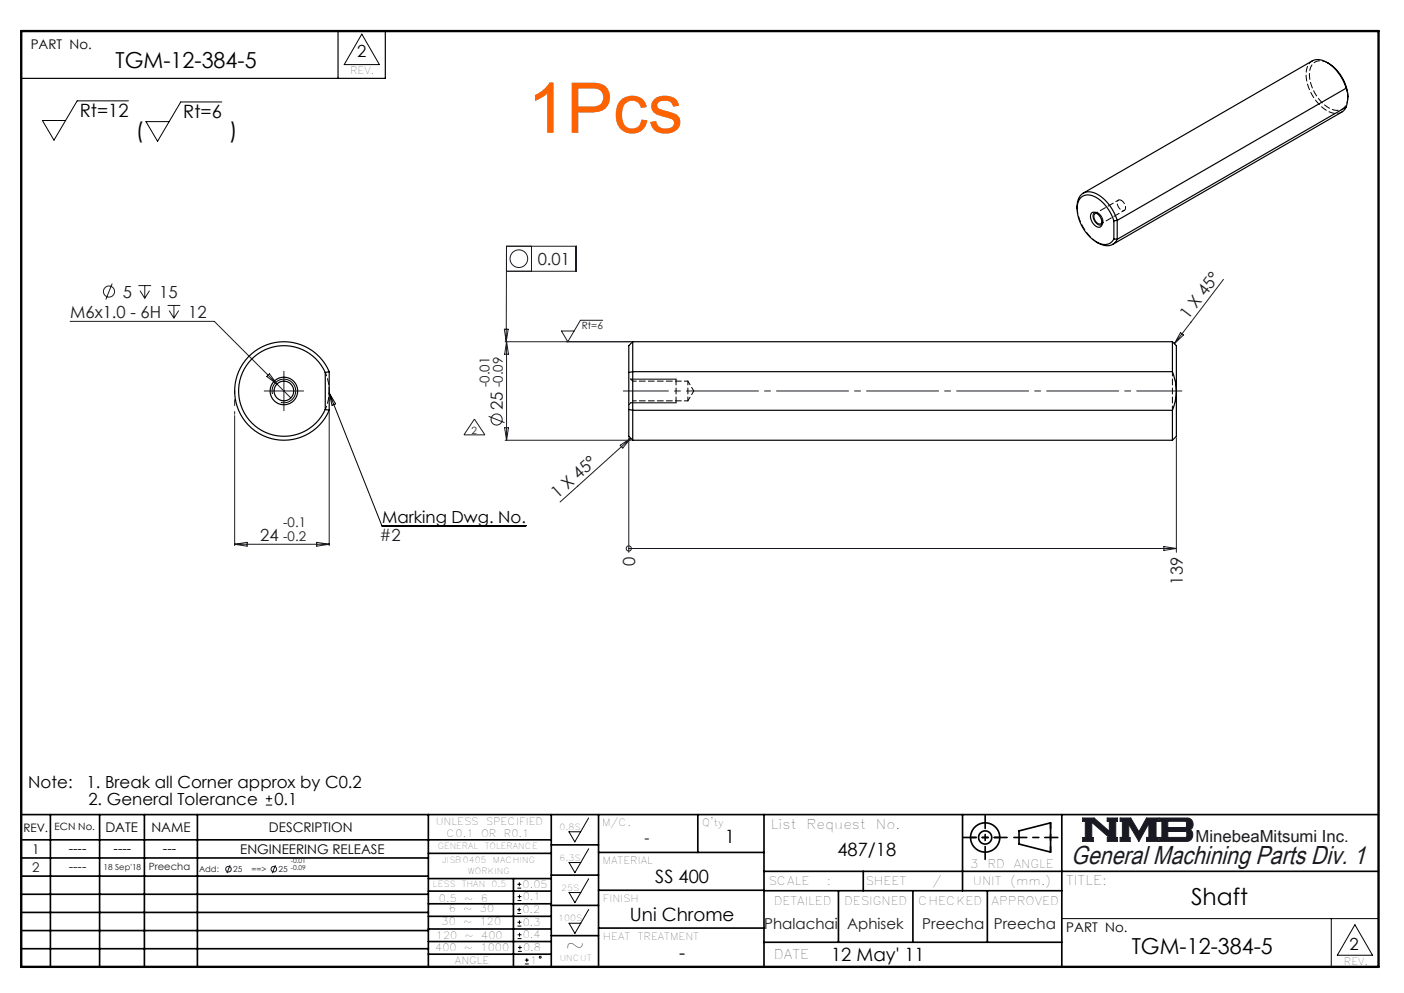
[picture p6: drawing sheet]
<svg xmlns="http://www.w3.org/2000/svg" width="297mm" height="210mm" viewBox="0 0 297 210" stroke-linecap="round" stroke-linejoin="round" font-family="sans-serif">
<g fill="none" stroke="#000" stroke-width=".35">
<path d="M4.5 172.3h287.1M4.5 177.6h112.1M10.7 172.3v32.2M21.1 172.3v32.2M30.5 172.3v32.2M41.8 172.3v32.2M90.6 172.3v32.2M116.6 172.3v32.2M116.6 178.7h10M126.6 172.3v32.2M147.6 172.3v8M161.6 172.3v32.2"/>
<path d="M203.6 172.3v16.1M215.6 175.7l6.6-1.7v6.2l-6.6-1.7zM224.6 172.3v32.2M4.5 185.3h86.1M4.5 181.4h86.1M4.5 189.1h86.1M4.5 193h86.1M4.5 196.8h86.1M90.6 199.1h26M90.6 193.8h26M90.6 188.5h26M90.6 191.1h26"/>
<path d="M90.6 180.5h26M90.6 185.8h26M90.6 196.5h26M108.6 185.8v18.5M116.6 185.1h10M116.6 191.5h10M116.6 197.9h10M126.6 196.3h35M126.6 188.3h35M126.6 180.3h35M161.6 184.3h130M161.6 199.3h63"/>
<path d="M161.6 188.4h63M177.4 188.4v10.9M182.6 184.3v4.1M193.1 188.4v10.9M208.9 188.4v10.9M4.5 200.6h86.1M90.6 201.8h26"/>
<circle cx="208.4" cy="177.1" r="3.1"/>
<circle cx="208.4" cy="177.1" r="1.39"/>
</g>
<path d="M229 173h2.5l3.2 2.8v-2.1h-.5v-.7h2.2v.7h-.4v3.4h.4v.8h-2.2v-.8h.4l-3.6-3.2v3.2h.3v.8h-2.3v-.8h.6v-3.4h-.6zM237 173h2.2l1.7 2.9 1.6-2.9h2.5v.7h-.4v3.4h.4v.8h-2.5v-.8h.5v-3l-2.1 3.8-2.1-3.6v2.9h.3v.7h-2.1v-.8h.4v-3.4h-.4zM245.2 173h6a1.34 1.34 0 0 1 1.2 1.1 1.34 1.34 0 0 1-.7 1.4 1.33 1.33 0 0 1 .6 1.5 1.33 1.33 0 0 1-1.2 .9h-5.9v-.8h.6v-3.4h-.6zM247 173.7h3.8l.2 .3v.7l-.3 .3h-3.7zM247 175.8l3.8 .1 .2 .2v.7l-.3 .3h-3.7z" fill="none" stroke="#191924" stroke-width=".21"/>
<path d="M76.5 7.2l3.8 6.5h-7.5zM124.5 173l-2.9 5-1.2-2.1h2.4M124.5 179.5l-2.9 5.1-1.2-2.2h2.4M124.5 185.8l-2.9 5.1-1.2-2.1h2.4M124.5 192.3l-2.9 5.1-1.2-2.1h2.4M224.6 194.3h67M281.6 194.3v10.2M286.6 195.6l3.7 6.4h-7.4z" fill="none" stroke="#000" stroke-width=".21"/>
<path d="M4.5 6.6h287.1" fill="none" stroke="#000" stroke-width=".21" stroke-dasharray="6.3 1.3 1.3 1.3" stroke-dashoffset="1.9"/>
<path d="M71.5 6.6v10M81.5 6.6v10h-77" fill="none" stroke="#000" stroke-width=".25"/>
<path d="M205.3 177.1h6.2M222.2 174v6.2" fill="none" stroke="#000" stroke-width=".35" stroke-dasharray="15.2 1.3 1.3 1.3" stroke-dashoffset="14.1"/>
<path d="M203.8 177.1h9.2M208.4 172.5v9.2M214.5 177.1h9.3" fill="none" stroke="#000" stroke-width=".35" stroke-dasharray="15.2 1.3 1.3 1.3" stroke-dashoffset="12.5"/>
<path d="M4.5 6.6h287.1v197.9h-287.1z" fill="none" stroke="#000" stroke-width=".5"/>
<path d="M229 173v.7h.6v3.4h-.6v.8h2.3v-.8h-.3v-3.2l3.6 3.2h-.4v.8h2.2v-.8h-.4v-3.4h.4v-.7h-2.2v.7h.5v2.1l-3.2-2.8zM237 173v.7h.4v3.4h-.4v.8h2.1v-.7h-.3v-2.9l2.1 3.6 2.1-3.8v3h-.5v.8h2.5v-.8h-.4v-3.4h.4v-.7h-2.5l-1.6 2.9-1.7-2.9zM247 175.8h3.8l.2 .3v.7l-.3 .3h-3.7zM245.2 173v.7h.6v3.4h-.6v.8h6.3l.6-.5 .2-.7-.1-.8-.5-.4a1.34 1.34 0 0 0 .7-1.4 1.34 1.34 0 0 0-1.2-1.1zM247 173.7h3.7l.3 .3v.8l-.3 .2h-3.7z" fill-rule="evenodd" fill="#191924"/>
<g fill="none" stroke="#191924" stroke-width=".21">
<path d="M23.7 60l-1.3 3.3M107.1 52.1h14.8v5.3h-14.8zM107.1 54.7v17.6M112.4 52.1v5.3M258.8 59.1l-10.4 13.6M14.8 68h30.5l16.2 16.2M29.3 60.4h2.7M29.6 61.5l1 1.6M30.6 60.4v2.7M31.6 61.5l-1 1.6M35.4 64.6h2.7M35.8 65.7l1 1.6"/>
<path d="M36.8 64.6v2.7M37.8 65.7l-1 1.6M57 79.1l1.6 2.1-2.2-1.6zM106.7 69.6h.8l-.4 2.7zM106.9 72.3h26.6M107.2 72.3v20.8M107.2 72.3l.4 2.6h-.9zM127.5 67.7h-4.7l-2.7 4.6-1.3-2.3h2.6M249.7 70.3l.7 .5-2 1.9zM49.6 87.9v27.5M58 82.7h4.1M60.1 80.6v4.2"/>
<path d="M69.6 87.1v28.3M100.4 88.6l2.2 3.4h-4.5zM103.4 88l3.3 1.4M106.7 90.5h.9l-.4 2.6zM106.9 93.1h26.6M131.2 94.2l2.2-1.5-1.7 2.1zM133 92.6v24.2M133.4 92.7l-14.9 13.5M248.8 92.6v24.2M49.6 115.1h20M49.6 115.1l2.7-.4v.8zM67 114.7l2.6 .4-2.6 .4z"/>
<path d="M133 116h.1M133 116h115.8M246.2 115.6l2.6 .4-2.6 .4zM48.7 183l-.7 1.7M58.3 183l-.7 1.7"/>
<circle cx="109.8" cy="54.7" r="1.87"/>
<circle cx="23.1" cy="61.7" r="1.18"/>
<circle cx="105.1" cy="88.7" r="1.18"/>
<circle cx="133" cy="116" r=".54"/>
<circle cx="48.3" cy="183.8" r=".59"/>
<circle cx="57.9" cy="183.8" r=".59"/>
</g>
<g fill="none" stroke="#000" stroke-width=".21">
<path d="M27.2 21.3h-10.9l-4.9 8.3-2.4-4.1h4.9M46.9 21.6h-8.7l-4.9 8.3-2.4-4.2h4.9M231.4 45.1a1.36 1.36 0 0 1 1.8 1.2l.1 .1a.8 .8 0 0 1-.3 1.2 .8 .8 0 0 1-1.2-.5l-.5-1-.1-.6zM57.6 83.3a2.5 2.5 0 0 1 2.2-3.1 2.5 2.5 0 0 1 2.7 2.7 2.5 2.5 0 0 1-3.1 2.2M69.6 83.1l11.2 28.1h30.5M69.6 83.1l1.4 2.3-.8 .3zM133.4 80.2h9.6M133.4 85.2h9.6M56.2 170.3h1.4M56.2 168.9h1.4M56.9 168.2v1.4M109.4 193.2h.8"/>
<path d="M109.4 192.4h.8M109.5 187.8h.8M109.5 187h.8M109.5 195.9h.8M109.5 195h.8M109.5 190.4h.8M109.5 189.6h.8M109.5 198.5h.8M109.5 197.7h.8M109.8 192v.8M109.9 186.6v.8M109.9 194.6v.8"/>
<path d="M109.9 189.2v.8M109.9 197.3v.8M110 200v.8M109.6 201.2h.8M109.6 200.4h.8M111 203.9h.9M111 203h.9M111.4 202.6v.9"/>
<circle cx="114.3" cy="202.4" r=".2"/>
</g>
<path d="M250 82.7h-118.2" fill="none" stroke="#191924" stroke-width=".21" stroke-dasharray="15.2 1.3 1.3 1.3" stroke-dashoffset="5.7"/>
<path d="M49.6 82.7v4.9" fill="none" stroke="#191924" stroke-width=".21" stroke-dasharray="15.2 1.3 1.3 1.3" stroke-dashoffset="14.7"/>
<path d="M58 82.7h-2.1M60.1 80.6v-2.1M60.1 84.8v2.1M62.1 82.7h2.1" fill="none" stroke="#191924" stroke-width=".21" stroke-dasharray="15.2 1.3 1.3 1.3"/>
<path d="M232.3 45.2h-.2M232.3 45.2l-.4-.2M233.2 47.2v-.4M143 85.2v-5" fill="none" stroke="#000" stroke-width=".21" stroke-dasharray="1.3 .6"/>
<g fill="none" stroke="#000" stroke-width=".25">
<path d="M280.7 13.2a8.9 8.9 0 0 1 4.4 7.2M284.8 18.6a8.9 8.9 0 0 0-5.3-5.9l-1.1-.1-.8 .3-48.5 28M284.8 18.6l.3 1.8M284.8 18.6l-48.5 28M284.8 22.6l-.4 .6-.6 .5-48.4 28M284.8 22.6l-48.5 28M285.1 20.4l-.3 2.2M227.8 44.1a2.98 2.98 0 0 1 2.2-3.5 6.4 6.4 0 0 1 5.2 3.5l1.1 2.5M230.9 45.1a1.23 1.23 0 0 1 1.8 .7 1.48 1.48 0 0 1-.1 2.3 2.23 2.23 0 0 1-1.7-3zM232.1 45.2a.65 .65 0 0 0-.7 .3 .65 .65 0 0 0 .1 .8 1.2 1.2 0 0 0 1.5 1l.1-.3M235.6 46.7a7.9 7.9 0 0 0-5-5.4 2.32 2.32 0 0 0-2.7 2.6 8.6 8.6 0 0 0 4.9 7.7 2.16 2.16 0 0 0 2.8-1.1M235.6 50.5l.7 .1"/>
<path d="M235.6 46.7v3.8M236.3 50.6a2.5 2.5 0 0 1-3.6 1l-.8-.4M236.3 46.6l-.7 .1M236.3 46.6v4M68.8 78.8a9.6 9.6 0 0 0-14.6-3.7 9.6 9.6 0 0 0 0 15.1 9.6 9.6 0 0 0 14.6-3.6M68.8 78.8v7.8M69.6 78.6a10.4 10.4 0 0 0-15.9-4.2 10.4 10.4 0 0 0 0 16.5 10.4 10.4 0 0 0 15.9-4.1M69.6 78.6l-.8 .2M69.6 78.6v8.2M133 78.8v7.8M133.8 72.3v6.3M133.8 72.3l-.8 .8v5.7"/>
<path d="M133.8 72.3h114.2M133.8 78.6h114.2M133.8 78.6l-.8 .2M133.8 78.6v8.2M248 72.3v6.3M248 72.3l.8 .8v9.6M248 78.6l.7 2.4 .1 1.7M68.8 86.6l.8 .2M133 86.6v5.7l.8 .8M133 86.6l.8 .2M133.8 86.8v6.3M133.8 93.1h114.2"/>
<path d="M133.8 86.8h114.2M248 86.8v6.3M248.8 82.7v9.6l-.8 .8M248.8 82.7a11.1 11.1 0 0 1-.8 4.1"/>
<circle cx="60.1" cy="82.7" r="2.92"/>
<circle cx="60.1" cy="82.7" r="2.08"/>
</g>
<path d="M277.6 12.9a3.7 3.7 0 0 0-1.2 4 9.1 9.1 0 0 0 5.5 7l1.1 .1 .8-.3M248 78.6v8.2M145.5 84.8l1.3-2.1M146.8 82.7l-1.3-2.1" fill="none" stroke="#000" stroke-width=".21" stroke-dasharray="1.3 .6" stroke-dashoffset=".4"/>
<path d="M68.8 78.8l.2 .4a9.6 9.6 0 0 1 .6 3.5M69.6 82.7a9.6 9.6 0 0 1-.8 3.9M133.8 84.8h11.7M145.5 84.8v-4.2M145.5 80.6h-11.7" fill="none" stroke="#000" stroke-width=".21" stroke-dasharray="1.3 .6" stroke-dashoffset=".5"/>
<path d="M232.9 47.3l4.9-2.8M233.1 47a1.87 1.87 0 0 0-.8-1.8M236.6 42.3l-5 2.9M133 85.6l.8-.8M133.8 80.6l-.8-.8" fill="none" stroke="#000" stroke-width=".21" stroke-dasharray="1.3 .6" stroke-dashoffset=".6"/>
<path d="M285.1 20.4a2.48 2.48 0 0 1-1.2 2.7 2.48 2.48 0 0 1-2.8-.3 8.5 8.5 0 0 1-4-8.2 2.39 2.39 0 0 1 4-1.2M232.3 51.4a9.8 9.8 0 0 1-4.5-7.7" fill="none" stroke="#000" stroke-width=".21" stroke-dasharray="1.3 .6" stroke-dashoffset="-.1"/>
<path d="M237.2 42.4a.65 .65 0 0 0-.8 .1 .65 .65 0 0 0 0 .9 1.2 1.2 0 0 0 1.5 1 1.56 1.56 0 0 0-.7-2" fill="none" stroke="#000" stroke-width=".21" stroke-dasharray="1.3 .6" stroke-dashoffset=".3"/>
<text font-size="14.8" fill="#ff6200" x="111.6" y="28.1">1Pcs</text>
<text font-size="5.5" fill="#191924" x="226.6" y="182.7">General Machining Parts Div. 1</text>
<g font-size="4.9">
<text x="251.9" y="191.4">Shaft</text>
<text x="119.6" y="201.6">~</text>
</g>
<g font-size="4.7">
<text x="24.5" y="14.4">TGM-12-384-5</text>
<text x="28.8" y="29.1">(</text>
<text x="48.6" y="29.1">)</text>
<text x="239.4" y="201.7">TGM-12-384-5</text>
</g>
<g font-size="3.9">
<text x="16.9" y="24.6">Rt=12</text>
<text x="38.8" y="24.9">Rt=6</text>
<text x="153.3" y="178.4">1</text>
<text x="177.2" y="181.1">487/18</text>
<text x="138.6" y="186.6">SS 400</text>
<text x="133.2" y="194.9">Uni Chrome</text>
<text x="143.7" y="202.9">-</text>
<text x="175.8" y="203.3">12 May' 11</text>
</g>
<g font-size="3.5">
<text x="75.6" y="12.1">2</text>
<text x="80.8" y="110.6">Marking Dwg. No.</text>
<text x="6" y="166.7">Note:</text>
<text x="18.3" y="166.7">1. Break all Corner approx by C0.2</text>
<text x="18.7" y="170.2">2. General Tolerance</text>
<text x="58.1" y="170.2">0.1</text>
<text x="285.5" y="200.9">2</text>
</g>
<g font-size="3.5" fill="#191924">
<text x="113.7" y="56.1">0.01</text>
<text x="26" y="63">5</text>
<text x="33.7" y="63">15</text>
<text x="14.8" y="67.2">M6x1.0 - 6H</text>
<text x="39.8" y="67.2">12</text>
<text x="251.3" y="67.7" transform="rotate(-53 251.3 67.7)">1 X 45°</text>
<text x="106.4" y="86.8" transform="rotate(-90 106.4 86.8)">25</text>
<text x="118" y="105.6" transform="rotate(-42 118 105.6)">1 X 45°</text>
<text x="55" y="114.3">24</text>
<text x="80.3" y="114.4">#2</text>
<text x="134.3" y="119.7" transform="rotate(-90 134.3 119.7)">0</text>
<text x="250.2" y="123.6" transform="rotate(-90 250.2 123.6)">139</text>
<text x="252.9" y="178.1">MinebeaMitsumi Inc.</text>
</g>
<text font-size="3.2" x="136.4" y="178.4">-</text>
<g font-size="3.2" fill="#191924">
<text x="161.7" y="196.5">Phalachai</text>
<text x="179.2" y="196.5">Aphisek</text>
<text x="195.1" y="196.5">Preecha</text>
<text x="210.2" y="196.5">Preecha</text>
</g>
<g font-size="2.8">
<text x="6.5" y="10.4">PART No.</text>
<text x="22.3" y="175.9">DATE</text>
<text x="32" y="175.9">NAME</text>
<text x="56.9" y="175.9">DESCRIPTION</text>
<text x="163.1" y="175.3">List</text>
<text x="170.6" y="175.3">Request</text>
<text x="185.3" y="175.3">No.</text>
<text x="6.8" y="180.6">1</text>
<text x="14.5" y="180.3">----</text>
<text x="24" y="180.3">----</text>
<text x="34.5" y="180.3">---</text>
<text x="50.8" y="180.7">ENGINEERING RELEASE</text>
<text x="225.5" y="187.2">TITLE:</text>
<text x="225.6" y="197.2">PART No.</text>
<text x="163.7" y="202.9">DATE</text>
</g>
<g font-size="2.8" fill="#191924">
<text x="103.6" y="81.9" transform="rotate(-90 103.6 81.9)">-0.01</text>
<text x="106.4" y="81.9" transform="rotate(-90 106.4 81.9)">-0.09</text>
<text x="59.9" y="111.5">-0.1</text>
<text x="59.9" y="114.3">-0.2</text>
<text x="6.8" y="184.4">2</text>
<text x="14.5" y="184.1">----</text>
</g>
<g font-size="2.5">
<text x="4.9" y="175.9">REV.</text>
<text x="205.2" y="183.5">3</text>
<text x="208.9" y="183.5">RD</text>
<text x="214.4" y="183.5">ANGLE</text>
<text x="162.5" y="187.2">SCALE</text>
<text x="163.7" y="191.4">DETAILED</text>
<text x="174.9" y="187.2">:</text>
<text x="178.6" y="191.4">DESIGNED</text>
<text x="183.1" y="187.2">SHEET</text>
<text x="194.2" y="191.4">CHECKED</text>
<text x="197.2" y="187.2">/</text>
<text x="205.8" y="187.2">UNIT</text>
<text x="209.8" y="191.4">APPROVED</text>
<text x="213.7" y="187.2">(mm.)</text>
</g>
<g font-size="2.1">
<text x="74.1" y="15.7">REV.</text>
<text x="11.6" y="175.6">ECN No.</text>
<text x="92.2" y="174.4">UNLESS</text>
<text x="94.5" y="177">C0.1</text>
<text x="101.8" y="177">OR</text>
<text x="102.8" y="174.4">SPECIFIED</text>
<text x="106.6" y="177">R0.1</text>
<text x="127.3" y="174.6">M/C.</text>
<text x="148.6" y="174.7">Q'ty</text>
<text x="127.5" y="182.7">MATERIAL</text>
<text x="92.8" y="190.7">0.5</text>
<text x="98.2" y="190.7">~</text>
<text x="101.7" y="190.7">6</text>
<text x="110.6" y="187.7">0.05</text>
<text x="110.6" y="190.4">0.1</text>
<text x="127.6" y="190.8">FINISH</text>
<text x="93.4" y="195.6">30</text>
<text x="94.9" y="193">6</text>
<text x="98" y="195.6">~</text>
<text x="98" y="193">~</text>
<text x="101.5" y="195.6">120</text>
<text x="101.5" y="193">30</text>
<text x="110.5" y="193.1">0.2</text>
<text x="110.6" y="195.8">0.3</text>
<text x="92.1" y="201">400</text>
<text x="92.2" y="198.5">120</text>
<text x="96.2" y="203.8">ANGLE</text>
<text x="98.2" y="201">~</text>
<text x="98.3" y="198.5">~</text>
<text x="101.7" y="201">1000</text>
<text x="101.8" y="198.5">400</text>
<text x="110.6" y="198.4">0.4</text>
<text x="110.7" y="201.1">0.8</text>
<text x="112.1" y="203.8">1</text>
<text x="127.6" y="198.9">HEAT</text>
<text x="134.9" y="198.9">TREATMENT</text>
<text x="284.3" y="204">REV.</text>
</g>
<g font-size="2.1" fill="#191924">
<text x="123.1" y="69.5">Rt=6</text>
<text x="99.8" y="91.7">2</text>
<text x="31.5" y="183.9">Preecha</text>
</g>
<g font-size="1.8">
<text x="92.6" y="179.6">GENERAL</text>
<text x="102.5" y="179.6">TOLERANCE</text>
<text x="118.4" y="175.5">0.8S</text>
<text x="93.5" y="182.6">JISB0405</text>
<text x="99" y="184.9">WORKING</text>
<text x="104.3" y="182.6">MACHING</text>
<text x="118.4" y="182">6.3S</text>
<text x="91.6" y="187.6">LESS</text>
<text x="97.7" y="187.6">THAN</text>
<text x="104" y="187.6">0.5</text>
<text x="118.7" y="188.3">25S</text>
<text x="118.1" y="194.8">100S</text>
<text x="118.4" y="203.3">UNCUT</text>
</g>
<g font-size="1.8" fill="#191924">
<text x="21.9" y="183.9">18 Sep'18</text>
<text x="42.1" y="184.5">Add:</text>
<text x="49.3" y="184.5">25</text>
<text x="53.2" y="184.5">==&gt;</text>
<text x="58.9" y="184.5">25</text>
</g>
<g font-size="1.4" fill="#191924">
<text x="61.5" y="182.6">-0.01</text>
<text x="61.5" y="184">-0.09</text>
</g>
</svg>
